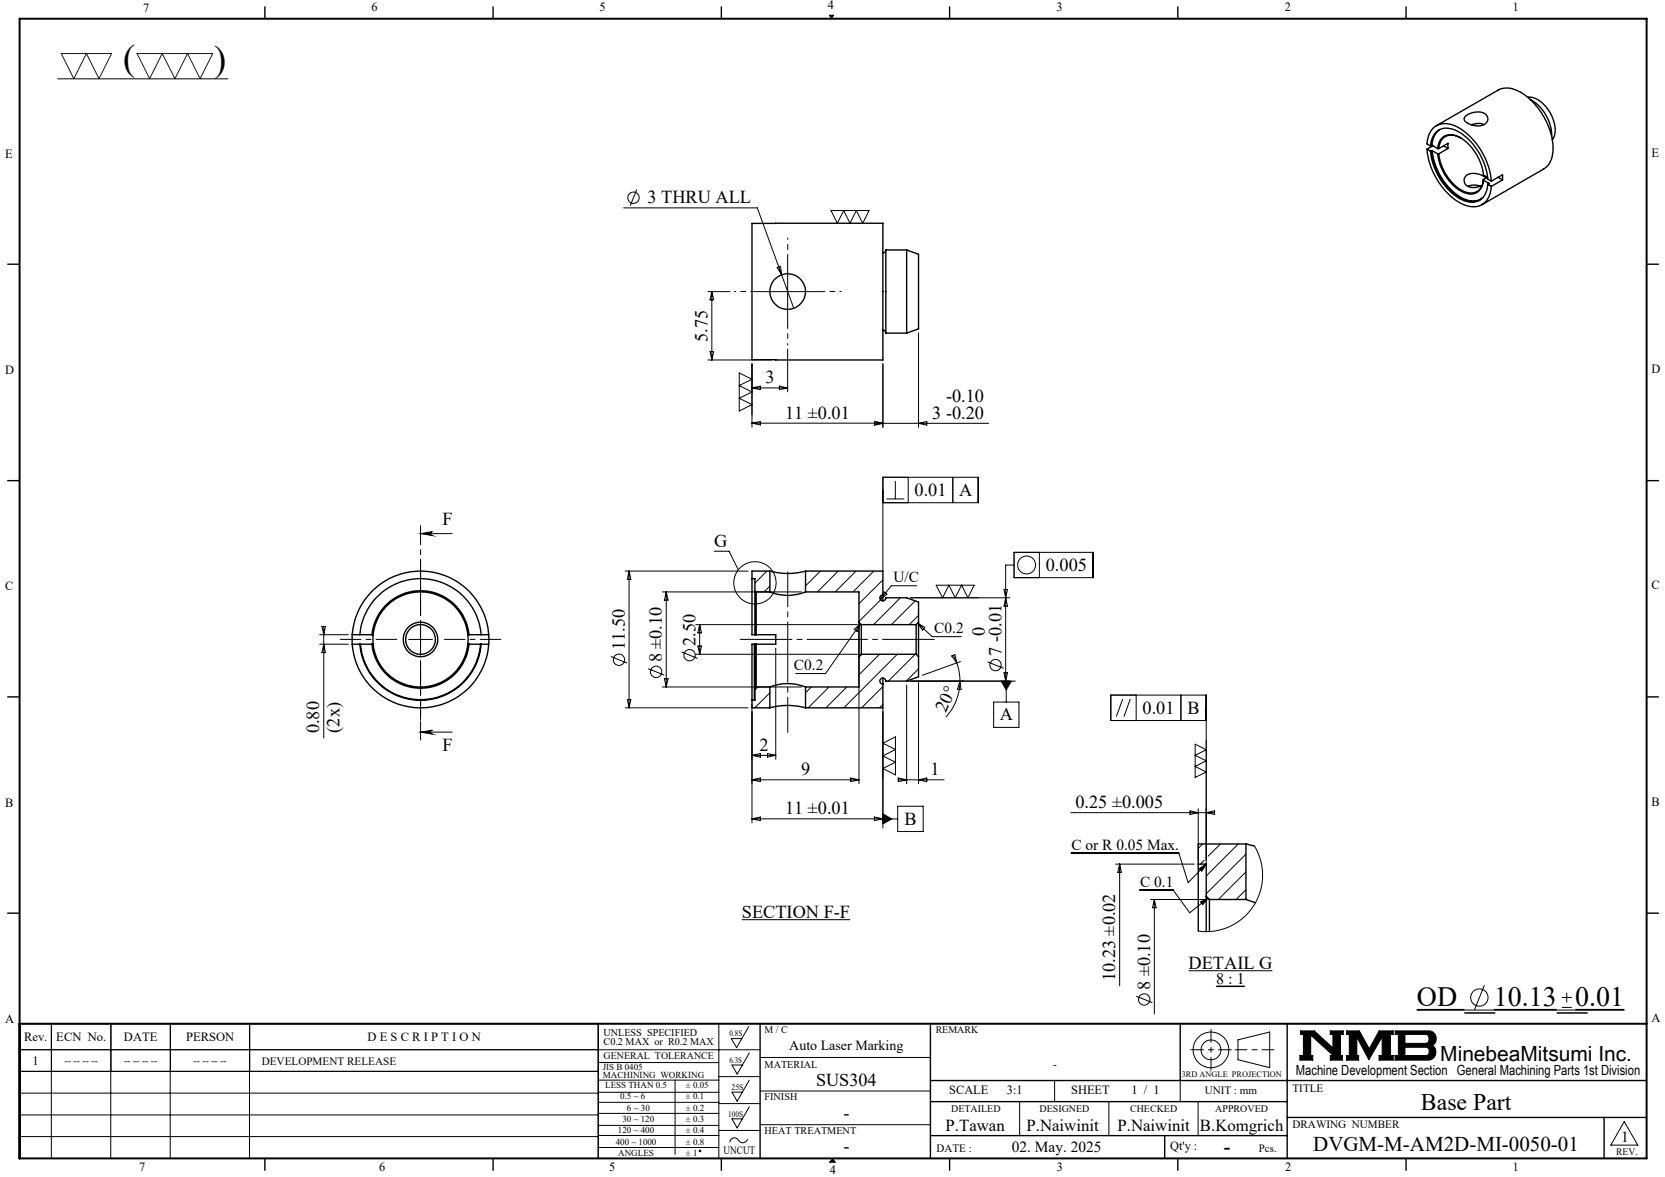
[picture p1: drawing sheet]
<svg xmlns="http://www.w3.org/2000/svg" width="420mm" height="297mm" viewBox="0 0 420 297" stroke-linecap="round" stroke-linejoin="round" font-family="sans-serif">
<g fill="none" stroke="#000" stroke-width=".25">
<path d="M14.5 19.9h43M209.2 3.8h1.1l-.6 .9zM157.3 52.5h33.7l6.2 16.9M160.6 47.8l-1.6 4.1M209.6 53.1h9.6l-1.6 3.2-1.6-3.2-1.6 3.2-1.6-3.2-1.6 3.2zM178.6 73.6h5.6M179.6 73.6v17.2M179.6 73.6l.4 2.1h-.9zM189.7 73.6h18M196 67.5l.9-.3 .3 2.2zM197.2 69.4l3 8.4M198.7 64.6v18"/>
<path d="M178.6 90.8h16.1M179.1 88.7h.9l-.4 2.1zM186.5 94.1l3.2 1.6-3.2 1.6 3.2 1.6-3.2 1.6 3.2 1.6-3.2 1.6zM189.7 97.9l2.1-.5v.9zM189.7 97.9h9M189.7 91.8v16M196.6 97.4l2.1 .5-2.1 .4zM198.7 88.1v10.8M222.7 91.8v16M231.7 84v23.8M189.7 106.8l2.1-.4v.8zM189.7 106.8h33"/>
<path d="M220.6 106.4v.9M220.6 106.4l2.1 .4M220.6 106.8h28.8M220.6 106.4l2.1 .4-2.1 .5M222.7 106.8l-2.1 .4M231.7 106.8l2.1-.4v.9zM106.1 134.7h8M106.1 134.7l3-.5a.49 .49 0 0 0-.5 .5 .49 .49 0 0 0 .5 .4zM180.2 139.1h3.7l2.3 4.7M222.7 126.9h24.1v-6.5h-24.1v23.7M223.6 125.9h4.5M225.8 121.4v4.5"/>
<path d="M229.1 120.4v6.5M240.3 120.4v6.5M255.8 139.4h20v6.4h-20zM262.2 139.4v6.4M81.2 158.1h.9l-.4 2.1zM81.7 158.1v28.1M106.1 158.4v6M157.7 144.1h31M158.7 144.1v34.5M158.7 144.1l.4 2.1h-.8zM167.1 149.4h35.1M168.1 149.4v24"/>
<path d="M168.1 149.4l.4 2h-.9zM175.5 157.6h40.8M176.5 157.6v7.5M176.5 157.6l.5 2.1h-1zM193.5 144.1l-3.1 3M194.2 147.9l-1.5 1.5M206.9 144.1l-3.7 3.7M211.4 144.1l-5.2 5.3M215.5 158.8l1.6-1.4-.9 1.9zM215.9 144.1l-5.2 5.3M216.7 158v39.8M217.1 157.4l-8.9 12.6h-7.5"/>
<path d="M220.4 144.1l-5.2 5.3M222.1 151.4l-5.4 5.4M222.7 146.3l-6 6M223 149.4l.7 .5-1.6 1.4zM227.1 150.8l-6.7 6.8M230.9 151.7l-6 5.9M231.2 147.8h-6.4l-2.7 3.5M231.5 157.2l3.7 3.5h7.3M231.5 157.2l1.8 1.1-.6 .7zM231.7 155.3l-2.3 2.3M236.1 147.7h9.6l-1.5 3.1-1.6-3.1-1.7 3.1-1.5-3.1-1.6 3.1zM253.3 148.8h.8l-.4 2z"/>
<path d="M253.7 150.8l.4 2.2h-.8zM254.7 150.8h-25M255.8 142.6h-2.1v29.3M80.6 160.2h7.3M80.6 162.6h7.3M81.7 162.6l.4 2.1h-.9zM103.1 161.4h6M154.1 165.7l4.1 1.6M157.7 178.6h31M158.3 176.5h.8l-.4 2.1zM163.5 168.7l4.1 1.7M167.1 173.4h35.1"/>
<path d="M167.6 171.3h.9l-.4 2.1zM171.9 164.5l4.1 1.7M175.5 165.1h40.8M176 163h1l-.5 2.1zM189.7 177.7v29.9M191.2 173.4l-.8 .7M194.2 174.8l-3.8 3.8M195.7 163.5v28.1M204.6 173.4l-1.4 1.4M209.1 173.4l-5.2 5.2M213.6 173.4l-5.2 5.2M217.4 165.1l-.7 .7"/>
<path d="M221.9 165.1l-5.2 5.2M222.7 178.6v30.3M222.7 173.2l-5.4 5.4M222.7 177.8l-.9 .8M226.3 165.1l-13.4 13.5M228.7 172.9v24.9M228.7 171.9h27.4M230.9 165.1l-6.8 6.8M231.7 171.8v26M231.7 168.8l-3.1 3.1M240.1 165.5l.8-.3 .4 2zM240.5 165.3l.8 1.9"/>
<path d="M241.3 167.2l.6 2.1 .2 2.6M242.1 171.9l.3 2.1-.9-.1zM242.1 171.9a13.7 13.7 0 0 1-3.5 9.1M242.3 166.9l-9.7 3.5M249.1 167l4.1 1.7M250.6 177.2h6.4v6.3h-6.4zM252.6 171.9h2.5l-1.3 2.2zM253.3 169.8h.8l-.4 2.1zM253.8 171.9v5.3M283.2 176.4l-1.6 4.4M285.1 176.4l-1.6 4.4M286.6 175.4v6.4"/>
<path d="M297.9 175.4v6.4M106.1 184.7h8M106.1 184.7l3-.4a.49 .49 0 0 0-.5 .4 .49 .49 0 0 0 .5 .5zM189.7 196.8h27M189.7 196.8l2.1-.5v.9zM189.7 190.6l2.1-.5v1zM189.7 190.6h6M193.6 190.1l2.1 .5-2.1 .5zM214.6 196.3l2.1 .5-2.1 .4zM222.7 187.5l3.2-1.6v9.6l-3.2-1.6 3.2-1.6-3.2-1.6 3.2-1.6zM226.6 196.8h11.6M226.6 196.3l2.1 .5-2.1 .4z"/>
<path d="M231.7 196.8l2.1-.5v.9zM301.5 187.8l2.8 1.4-2.8 1.4 2.8 1.4-2.8 1.4 2.8 1.4-2.8 1.4zM304.3 181.8h-24.1v-6.4h24.1v42.6M189.7 206.6l2.1-.4v.9zM189.7 206.6h33M220.6 206.2l2.1 .4-2.1 .5zM222.7 205.3l2.2 1.4-2.2 1.2zM222.7 206.7h3.7M226.4 203.4h6.5v6.4h-6.5zM270.1 205.1h36.3M270.2 215.3h27.2l2.3 7.4 4.6-4.7M281.4 218h19.9"/>
<path d="M282.4 218v30.8M282.4 218l.5 2.1h-.9zM300.2 204.6l2.1 .5-2.1 .4zM302.3 204.1v12.9M302.5 219.2l1.8-1.2-1.2 1.8zM303.4 213l-1.1 1.1M303.8 217.1l-1 .9M304.3 205.1l2.1-.5v.9zM307.9 213l-3.1 3M312.3 213l-8 8M314.3 215.5l-10 10M316.4 213.5l1 1.8 .6 1.8 .5 2.5v1.9l-.3 2.1-.4 1.6-1.5 3.3-1.2 1.6-1.8 1.8-3.1 1.9-2.2 .8-1.6 .3-1.7 .2-2.4-.2"/>
<path d="M187.1 232.1h27.3M287.5 224.6h8.4l4.2 5.7 4.6-3.7M290.2 227h13.9M291.2 227v28.9M291.2 227l.4 2.1h-.9zM302.8 227.6l1.9-1-1.3 1.7zM314.3 220l-7 7M314.3 224.5l-2.5 2.5M12.9 258.3v34M13 258.3v12M27.9 258.3v34M28 258.3v12"/>
<path d="M42.9 258.3v34M43 258.3v12M62.9 258.3v34M63 258.3v12M150.9 258.3v34M181.3 258.3v34M188.9 259l-3.1 5.4-1.3-2.3h2.6M286.6 251.4l4.1 1.6M299.8 245h21.2M306.8 249h7.2M306.8 248.8h7.2M357.4 254.9h52.3"/>
<path d="M374.4 248.6l-2.5 6.2M394 254.2h2.5M394 251.7h2.5M395.2 250.5v2.5M4.9 264.9h186.8M4.9 275.8h146M5 270.3v-12h146v12l-146.1 .1M5 264.9h146M150.9 278.2h30.4M150.9 275.6h30.4M150.9 272.6h30.4M150.9 268.1h30.4"/>
<path d="M170.3 272.6v18.7M181.3 271.7h10.4M181.3 278.5h10.4M189 279.3l-3.1 5.3-1.3-2.3h2.7M189 265.7l-3.1 5.3-1.3-2.3h2.7M189 272.6l-3.1 5.3-1.3-2.3h2.7M191.7 266.8h43M191.7 275.3h43M257.2 278v8.6M266 272.7v5.3M279.7 278v8.6M297.7 272.7v5.3"/>
<path d="M302.2 278v8.6M312.3 262.4l8-2v9l-8-2zM328 260.1h3.5l4.7 4.3v-3.4h-.6v-.9h3.2v.9h-.7v5.3h.5v1.2h-3v-1.2h.7l-5.7-5.1v5.1h.6v1.2h-3.3v-1.2h.9v-5.3h-.8zM339.7 260.1h3.2l2.5 4.6 2.5-4.6h3.5v.9h-.7v5.3h.7v1.2h-3.5v-1.2h.8v-4.6l-3.4 5.7-3-5.7v4.6h.4v1.2h-3v-1.2h.7v-5.3h-.7zM351.9 260.1h8.4a1.97 1.97 0 0 1 1.9 1.5 1.97 1.97 0 0 1-.9 2.2 2.03 2.03 0 0 1 .8 2.2 2.03 2.03 0 0 1-1.8 1.5h-8.4v-1.2h.8v-5.3h-.8zM354.4 261h5.4l.6 .5v1.2l-.4 .5-.3 .1h-5.3zM354.4 264.3h5.4l.6 .4 .1 1a.79 .79 0 0 1-.8 .6h-5.3zM4.9 281.3h146M4.9 286.8h146M150.9 280.9h30.4M150.9 286.5h30.4M150.9 284h30.4"/>
<path d="M150.9 289.6h30.4M181.3 285.3h10.4M188.6 287.4a1.29 1.29 0 0 1-1.2 1 1.29 1.29 0 0 1-1.3-.9 1.14 1.14 0 0 0-1.3-.3 1.14 1.14 0 0 0-.7 1.1M191.7 283.8h43M210 292.3l.7 1M409.7 283l3.4 6h-6.8z"/>
<circle cx="159.8" cy="49.9" r="1.43"/>
<circle cx="190.5" cy="147.1" r="5.3"/>
<circle cx="259" cy="142.6" r="2.26"/>
<circle cx="156.1" cy="166.5" r="1.43"/>
<circle cx="165.5" cy="169.5" r="1.43"/>
<circle cx="173.9" cy="165.3" r="1.43"/>
<circle cx="251.1" cy="167.8" r="1.43"/>
<circle cx="288.6" cy="252.2" r="1.43"/>
<circle cx="373.2" cy="251.7" r="2.18"/>
<circle cx="305.5" cy="264.9" r="2.51"/>
<circle cx="305.5" cy="264.9" r="4.5"/>
<circle cx="176.6" cy="290.4" r=".2"/>
</g>
<path d="M311.6 264.9h9.7" fill="none" stroke="#000" stroke-width=".25" stroke-dasharray="15.2 1.3 1.3 1.3" stroke-dashoffset="12.3"/>
<path d="M305.5 259.8v10.2M300.4 264.9h10.2" fill="none" stroke="#000" stroke-width=".25" stroke-dasharray="15.2 1.3 1.3 1.3" stroke-dashoffset="12"/>
<g fill="none" stroke="#000" stroke-width=".35">
<path d="M66.8 1.7v3M124.4 1.7v3M182 1.7v3M239.5 1.7v3M297.1 1.7v3M354.7 1.7v3M360 37.6a17.6 17.6 0 0 0 9.1 14 4.5 4.5 0 0 0 6.5-2.1l.6-2.5M360 37.6l.9 .6M360.9 36.9l-.9-.6a4.7 4.7 0 0 1 4.7-5.1 12.6 12.6 0 0 1 8.5 6.2 18.6 18.6 0 0 1 3 8.3M360.9 36.9a4.2 4.2 0 0 1 6.2-4.1 15.8 15.8 0 0 1 8.2 12.4l.9 .5M360.9 38.2a15.6 15.6 0 0 0 8.5 12.5 4.1 4.1 0 0 0 5.8-3.8l.1-.4M361.1 38a15.8 15.8 0 0 0 8.2 12.4 4.6 4.6 0 0 0 4 0"/>
<path d="M361.1 38h.2M361.1 38l-.2 .2M361.2 36.7l-.3 .2M361.2 36.7l1.5 .8M361.3 38a15.3 15.3 0 0 0 8.5 12.4 4.1 4.1 0 0 0 4.2-.5M361.3 38l1.4 .8M361.5 36.8l-1.5 .8M362.3 31.7l15.6-8.9a6.1 6.1 0 0 1 6.6 1 17.4 17.4 0 0 1 7.2 15 4.9 4.9 0 0 1-2.3 3.8l-15.6 9M362.7 37.5a3.4 3.4 0 0 1 1.6-3.2 3.4 3.4 0 0 1 3.6 .2 12.8 12.8 0 0 1 6.3 9.7l1 .6M362.7 38.8a12.4 12.4 0 0 0 6.9 9.9 3.3 3.3 0 0 0 4.6-3.2M362.7 37.5h.2M362.7 38.8h.2"/>
<path d="M362.9 38.8a11.8 11.8 0 0 0 7.1 9.7 3.2 3.2 0 0 0 4.2-3.2M363.1 32.7a4.9 4.9 0 0 0-1.9 4M364.1 36.8l1.2 .7M365.3 37.5v-1.3l-2.4 1.3M365.3 37.5l-2.4 1.3M368.5 34.8a3.6 3.6 0 0 0-4.8 .5l-.3 .5-.5 1.7M369.7 29.2a4.5 4.5 0 0 1 5.1-.3 1.61 1.61 0 0 1 .4 1.7 1.61 1.61 0 0 1-1.4 1.1 4.3 4.3 0 0 1-4.4-1.5v-.5zM374.3 31.4a4 4 0 0 0-3.1 .1M385.4 24.5a6.2 6.2 0 0 1 5.4 3.6 6.7 6.7 0 0 1 .8 7.1M386 25.1a10.7 10.7 0 0 1 5.4 9.3M189.7 56.4l33-.1v34.5h-33zM373.5 47a4.3 4.3 0 0 0-3.2 0"/>
<path d="M374.2 45.5l1.4 .7M374.2 45.3v.2M374.9 44.9a4.8 4.8 0 0 0-4.9-.7 1.8 1.8 0 0 0-.5 2.2 1.8 1.8 0 0 0 2 .9l2.3-.5M375.2 44.7l-1 .6M375.3 46.5l.9 .5M375.6 46.2v.2M375.6 46.4l-.3 .1M377.9 44.7l1.1 .7M379 45.4v-1.3l-2.8 1.6M379 45.4l-2.8 1.6M1.9 66.7h3M223.4 63.1l-.2 .5-.5 .2"/>
<path d="M223.4 63.1v21M223.4 63.1h5.3M228.7 63.1l3 1.1v18.8l-3 1.1M228.7 63.1v21M415.4 66.7h3M222.7 83.3l.5 .2 .2 .6M223.4 84.1h5.3M1.9 121.3h3M415.4 121.3h3M189.7 146v14.2h6v2.4h-5.3M189.7 146h.7v3M190.4 149v11.2"/>
<path d="M190.4 149l.3 .4M190.7 149.4v10.8M190.7 149.4h3.5M194.2 149.4a11.8 11.8 0 0 0 9 0M194.2 144.1a17.1 17.1 0 0 0 9 0M194.2 144.1v5.3M194.2 144.1h-4.5v1.9M203.2 149.4h13.5v7.6M203.2 144.1v5.3M203.2 144.1h19.5v6M216.7 157v8.7M216.7 157l.6 .6"/>
<path d="M217.3 157.6v7.5M217.3 157.6h13.8M222.7 150.1a.74 .74 0 0 0-.7 .7 .74 .74 0 0 0 .7 .8 .74 .74 0 0 0 .7-.8h5.3l3 1.1v5.1M222.7 150.1v1.5M231.1 157.6v7.5M231.7 157v8.7M231.7 157l-.6 .6M1.9 175.9h3M88.9 160.2a17.2 17.2 0 0 1 17.2-16.1 17.2 17.2 0 0 1 17.2 16.1M88.9 162.6a17.2 17.2 0 0 0 17.2 16 17.2 17.2 0 0 0 17.2-16M88.9 160.2v2.4M88.9 160.2h5.2"/>
<path d="M88.9 162.6h1.9M90.8 160.2a15.3 15.3 0 0 1 15.3-14.2 15.3 15.3 0 0 1 15.3 14.2M90.8 162.6a15.3 15.3 0 0 0 15.3 14.1 15.3 15.3 0 0 0 15.3-14.1M90.8 162.6h.1M90.9 162.6a15.2 15.2 0 0 0 15.2 14 15.2 15.2 0 0 0 15.1-14M90.9 162.6h3.2M93.8 160.2a12.3 12.3 0 0 1 12.3-11.1 12.3 12.3 0 0 1 12.2 11.1M93.8 162.6a12.3 12.3 0 0 0 12.3 11.1 12.3 12.3 0 0 0 12.2-11.1M94.1 162.6a12 12 0 0 0 12 10.8 12 12 0 0 0 11.9-10.8M94.1 160.2a12 12 0 0 1 12-10.8 12 12 0 0 1 11.9 10.8M94.1 160.2v2.4M118 160.2v2.4"/>
<path d="M118 160.2h5.3M118 162.6h3.2M121.2 162.6h.2M121.4 162.6h1.9M123.3 160.2v2.4M189.7 176.7v1.9h4.5M189.7 176.7h.6M190.3 162.6v14.1M190.3 162.6h.1M190.3 162.6h-.6v14.1M190.4 173.7v2.9l-.1 .1M190.4 162.6v11.1"/>
<path d="M190.7 162.6v10.8M190.7 173.4h3.5M190.7 173.4l-.3 .3M194.2 173.4a12.3 12.3 0 0 1 9 0M194.2 178.6a17 17 0 0 1 9 0M194.2 173.4v5.2M203.2 173.4v5.2M216.7 165.7v7.7h-13.5M217.3 165.1l-.6 .6M217.3 165.1h13.8M222.7 171.1v1.5M222.7 172.6v6h-19.5"/>
<path d="M231.1 165.1l.6 .6M231.7 165.7v5.1l-3 1.1h-5.3a.74 .74 0 0 0-.7-.8 .74 .74 0 0 0-.7 .8 .74 .74 0 0 0 .7 .7M415.4 175.9h3M302.3 218v16.9M302.3 218h2v8.2M314.3 213l2.1 .5M314.3 213v14M314.3 213h-12v5M1.9 230.4h3M304.3 226.2v8.9M304.3 226.2l.8 .8M305.1 227v8.1"/>
<path d="M305.1 227h9.2M314.3 227l2.4 .8M415.4 230.4h3M150.9 258.3v34M191.7 258.3v34M234.7 258.3v34M297.7 258.3v14.4M324.7 258.3v34M234.7 272.7h180.7M234.7 278h90M66.8 292.3v3M124.4 292.3v3"/>
<path d="M182 292.3v3M234.7 286.6h90M239.5 292.3v3M293.8 286.6v5.7M297.1 292.3v3M324.7 282h90.7M354.7 292.3v3M404.6 282v10.3"/>
<circle cx="198.7" cy="73.6" r="4.5"/>
<circle cx="106.1" cy="161.4" r="4.3"/>
<circle cx="106.1" cy="161.3" r="3.8"/>
</g>
<path d="M4.9 4.7h410.5v287.6h-410.5zM4.9 258.3h410.5" fill="none" stroke="#000" stroke-width=".5"/>
<path d="M210 292.3l-.7 1h1.4" fill="none" stroke="#00f" stroke-width=".25"/>
<g fill="#000">
<path d="M210 292.3l.7 1h-1.4z"/>
<path d="M209.2 3.8l.5 .9 .6-.9zM328 260.1v.9h.8v5.3h-.9v1.2h3.3v-1.2h-.6v-5.1l5.7 5.1h-.7v1.2h3v-1.2h-.5v-5.3h.7v-.9h-3.2v.9h.6v3.4l-4.7-4.3zM351.9 260.1v.9h.8v5.3h-.8v1.2h8.6l.7-.2 .6-.5 .4-.8v-.8l-.3-.8-.6-.6 .8-.8 .2-1.3-.5-.9-.5-.5-.6-.2zM354.4 264.3h5.4l.6 .4 .1 1-.6 .6h-5.5zM354.4 261l5.5 .1 .5 .5v1.1l-.3 .5-.3 .1h-5.4zM339.7 260.1v.9h.7v5.3h-.7v1.2h3v-1.2h-.4v-4.6l3 5.7 3.4-5.7v4.6h-.8v1.2h3.5v-1.2h-.7v-5.3h.7v-.9h-3.5l-2.5 4.6-2.5-4.6z" fill-rule="evenodd"/>
</g>
<path d="M357.4 254.8h12M369.4 255.6h7.8M376.8 254.8h15.9M392.7 255.6h7.8M397.4 254.8h12.3" fill="none" stroke="#000" stroke-width=".38"/>
<path d="M106.1 132.6v54.1" fill="none" stroke="#000" stroke-width=".25" stroke-dasharray="6.3 1.3 1.3 1.3 1.3 1.3" stroke-dashoffset="1.5"/>
<path d="M189.7 73.6h-4.5M198.7 64.6v-4.5M207.7 73.6h4.5M198.7 82.6v4.5" fill="none" stroke="#000" stroke-width=".25" stroke-dasharray="15.2 1.3 1.3 1.3" stroke-dashoffset="14.9"/>
<path d="M106.1 155.3v-14.2M100.1 161.3h-14.3M106.1 167.3v14.3M112.1 161.3h14.2" fill="none" stroke="#000" stroke-width=".25" stroke-dasharray="15.2 1.3 1.3 1.3" stroke-dashoffset="10"/>
<path d="M198.7 184.8v-40.5" fill="none" stroke="#000" stroke-width=".25" stroke-dasharray="15.2 1.3 1.3 1.3" stroke-dashoffset="6.4"/>
<path d="M186.7 161.3h49" fill="none" stroke="#000" stroke-width=".25" stroke-dasharray="15.2 1.3 1.3 1.3" stroke-dashoffset="2.2"/>
<path d="M15.5 13.5h12.7l-3.2 6.4-3.2-6.4-3.2 6.4zM34.6 13.5h19.1l-3.2 6.4-3.2-6.4-3.2 6.4-3.2-6.4-3.2 6.4z" fill="none" stroke="#191924" stroke-width=".25"/>
<g fill="#000">
<path d="M106.1 134.7l3-.5a.49 .49 0 0 0-.5 .5 .49 .49 0 0 0 .5 .4zM106.1 184.7l3-.4a.49 .49 0 0 0-.5 .4 .49 .49 0 0 0 .5 .5z"/>
<path d="M252.6 171.9l1.2 2.2 1.3-2.2zM222.7 205.3l2.2 1.4-2.2 1.2zM302.5 219.2l1.8-1.2-1.2 1.8zM302.8 227.6l1.9-1-1.3 1.7z"/>
</g>
<g font-size="9.2">
<text x="31.1" y="17.7">(</text>
<text x="54" y="17.8">)</text>
</g>
<g font-size="7.1">
<text x="357.4" y="253.9">OD</text>
<text x="376.8" y="253.9">10.13</text>
<text x="397.4" y="253.9">0.01</text>
</g>
<text font-size="6" x="358.4" y="280">Base Part</text>
<g font-size="5.3">
<text x="363.3" y="267.7">MinebeaMitsumi Inc.</text>
<text x="331.3" y="290.4">DVGM-M-AM2D-MI-0050-01</text>
</g>
<text font-size="4.9" x="308.8" y="290.9">-</text>
<g font-size="4.6">
<text x="163.3" y="51.3">3 THRU ALL</text>
<text x="178.5" y="86.2" transform="rotate(-90 178.5 86.2)">5.75</text>
<text x="193.1" y="96.8">3</text>
<text x="238.6" y="101.5">-0.10</text>
<text x="198" y="105.7">11 ±0.01</text>
<text x="235.2" y="105.7">3 -0.20</text>
<text x="230.7" y="125.1">0.01</text>
<text x="241.9" y="125.1">A</text>
<text x="111.6" y="132.5">F</text>
<text x="180.2" y="138">G</text>
<text x="263.8" y="144">0.005</text>
<text x="248.4" y="160.4" transform="rotate(-90 248.4 160.4)">0</text>
<text x="157.6" y="164.1" transform="rotate(-90 157.6 164.1)">11.50</text>
<text x="167" y="167.2" transform="rotate(-90 167 167.2)">8 ±0.10</text>
<text x="175.4" y="163" transform="rotate(-90 175.4 163)">2.50</text>
<text x="252.6" y="165.5" transform="rotate(-90 252.6 165.5)">7 -0.01</text>
<text x="238.6" y="179.9" transform="rotate(-65 238.6 179.9)">20°</text>
<text x="80.5" y="185.1" transform="rotate(-90 80.5 185.1)">0.80</text>
<text x="85.6" y="184.9" transform="rotate(-90 85.6 184.9)">(2x)</text>
<text x="252.2" y="181.8">A</text>
<text x="288.2" y="180">0.01</text>
<text x="299.6" y="180">B</text>
<text x="111.6" y="189.5">F</text>
<text x="191.6" y="189.5">2</text>
<text x="202.1" y="195.7">9</text>
<text x="234.7" y="195.7">1</text>
<text x="271.3" y="204">0.25 ±0.005</text>
<text x="198" y="205.5">11 ±0.01</text>
<text x="228.1" y="208.1">B</text>
<text x="187.1" y="231.5">SECTION F-F</text>
<text x="299.8" y="244.4">DETAIL G</text>
<text x="281.3" y="247.6" transform="rotate(-90 281.3 247.6)">10.23 ±0.02</text>
<text x="290.1" y="249.8" transform="rotate(-90 290.1 249.8)">8 ±0.10</text>
<text x="205.9" y="274.1">SUS304</text>
<text x="212.7" y="282.4">-</text>
<text x="212.8" y="290.6">-</text>
</g>
<g font-size="4.2">
<text x="238.5" y="285.5">P.Tawan</text>
<text x="258.9" y="285.5">P.Naiwinit</text>
<text x="281.9" y="285.5">P.Naiwinit</text>
<text x="302.7" y="285.5">B.Komgrich</text>
</g>
<text font-size="4" x="306.8" y="248.3">8 : 1</text>
<g font-size="3.9">
<text x="225.4" y="146.8">U/C</text>
<text x="235.7" y="159.6">C0.2</text>
<text x="200.3" y="169">C0.2</text>
<text x="270.3" y="214.5">C or R 0.05 Max.</text>
<text x="287.6" y="223.8">C 0.1</text>
<text x="255.2" y="290.6">02. May. 2025</text>
<text x="408.9" y="288.2">1</text>
</g>
<g font-size="3.5">
<text x="199.1" y="265">Auto Laser Marking</text>
<text x="326.9" y="271.4">Machine Development Section General Machining Parts 1st Division</text>
</g>
<g font-size="3.2">
<text x="36.1" y="2.9">7</text>
<text x="93.7" y="2.8">6</text>
<text x="151.3" y="2.8">5</text>
<text x="208.8" y="2.2">4</text>
<text x="266.5" y="2.8">3</text>
<text x="324.1" y="2.8">2</text>
<text x="381.6" y="2.8">1</text>
<text x="1.3" y="39.8">E</text>
<text x="416.6" y="39.5">E</text>
<text x="1.3" y="94.3">D</text>
<text x="416.6" y="94.1">D</text>
<text x="1.3" y="148.9">C</text>
<text x="416.6" y="148.7">C</text>
<text x="1.3" y="203.6">B</text>
<text x="416.6" y="203.3">B</text>
<text x="416.6" y="258">A</text>
<text x="1.3" y="258.1">A</text>
<text x="6.1" y="262.7">Rev.</text>
<text x="14.2" y="262.7">ECN No.</text>
<text x="31.3" y="262.7">DATE</text>
<text x="46.9" y="262.7">PERSON</text>
<text x="92.7" y="262.7">D E S C R I P T I O N</text>
<text x="8.2" y="268.7">1</text>
<text x="239.4" y="276.2">SCALE</text>
<text x="254" y="276.2">3:1</text>
<text x="270.2" y="276.2">SHEET</text>
<text x="285.4" y="276.2">1 / 1</text>
<text x="295.2" y="290.1">Qt'y :</text>
<text x="35.1" y="295.5">7</text>
<text x="95.7" y="295.6">6</text>
<text x="153.6" y="295.6">5</text>
<text x="209.3" y="296.3">4</text>
<text x="266.6" y="295.6">3</text>
<text x="324.2" y="295.6">2</text>
<text x="381.6" y="295.6">1</text>
</g>
<text font-size="2.9" x="265.7" y="269.5">-</text>
<g font-size="2.8">
<text x="66" y="268.6">DEVELOPMENT RELEASE</text>
<text x="326" y="275.4">TITLE</text>
<text x="303.9" y="276.2">UNIT : mm</text>
<text x="326" y="284.7">DRAWING NUMBER</text>
<text x="182.5" y="291.2">UNCUT</text>
<text x="236.3" y="290.7">DATE :</text>
<text x="317.6" y="290.6">Pcs.</text>
</g>
<g font-size="2.6">
<text x="152.2" y="261.3">UNLESS SPECIFIED</text>
<text x="152.2" y="263.7">C0.2 MAX or R0.2 MAX</text>
<text x="192.9" y="269.4">MATERIAL</text>
<text x="192.9" y="277.7">FINISH</text>
<text x="192.9" y="286.3">HEAT TREATMENT</text>
</g>
<g font-size="2.5">
<text x="192.9" y="260.7">M / C</text>
<text x="236" y="260.7">REMARK</text>
<text x="16.3" y="268.5">-- -- -- --</text>
<text x="31.3" y="268.5">-- -- -- --</text>
<text x="48.8" y="268.5">-- -- -- --</text>
<text x="152.3" y="267.3">GENERAL TOLERANCE</text>
<text x="239.9" y="280.5">DETAILED</text>
<text x="262.2" y="280.5">DESIGNED</text>
<text x="285.1" y="280.5">CHECKED</text>
<text x="306.6" y="280.5">APPROVED</text>
<text x="407.7" y="291.5">REV.</text>
</g>
<g font-size="2.3">
<text x="152.1" y="270">JIS B 0405</text>
<text x="152.1" y="272.1">MACHINING WORKING</text>
<text x="152.7" y="274.6">LESS THAN 0.5</text>
<text x="173" y="274.6">± 0.05</text>
<text x="156.4" y="277.4">0.5 ~ 6</text>
<text x="158.1" y="280.3">6 ~ 30</text>
<text x="173" y="277.4">± 0.1</text>
<text x="173" y="280.3">± 0.2</text>
<text x="155.9" y="286">120 ~ 400</text>
<text x="157" y="283.2">30 ~ 120</text>
<text x="173" y="283.2">± 0.3</text>
<text x="173" y="286">± 0.4</text>
<text x="155.3" y="288.9">400 ~ 1000</text>
<text x="155.9" y="291.7">ANGLES</text>
<text x="173" y="288.9">± 0.8</text>
<text x="173" y="291.7">± 1</text>
</g>
<g font-size="2.1">
<text x="184" y="261.5">0.8S</text>
<text x="184" y="268.1">6.3S</text>
<text x="184.5" y="275">25S</text>
<text x="298.1" y="271.8">3RD ANGLE PROJECTION</text>
<text x="183.7" y="281.9">100S</text>
</g>
</svg>
